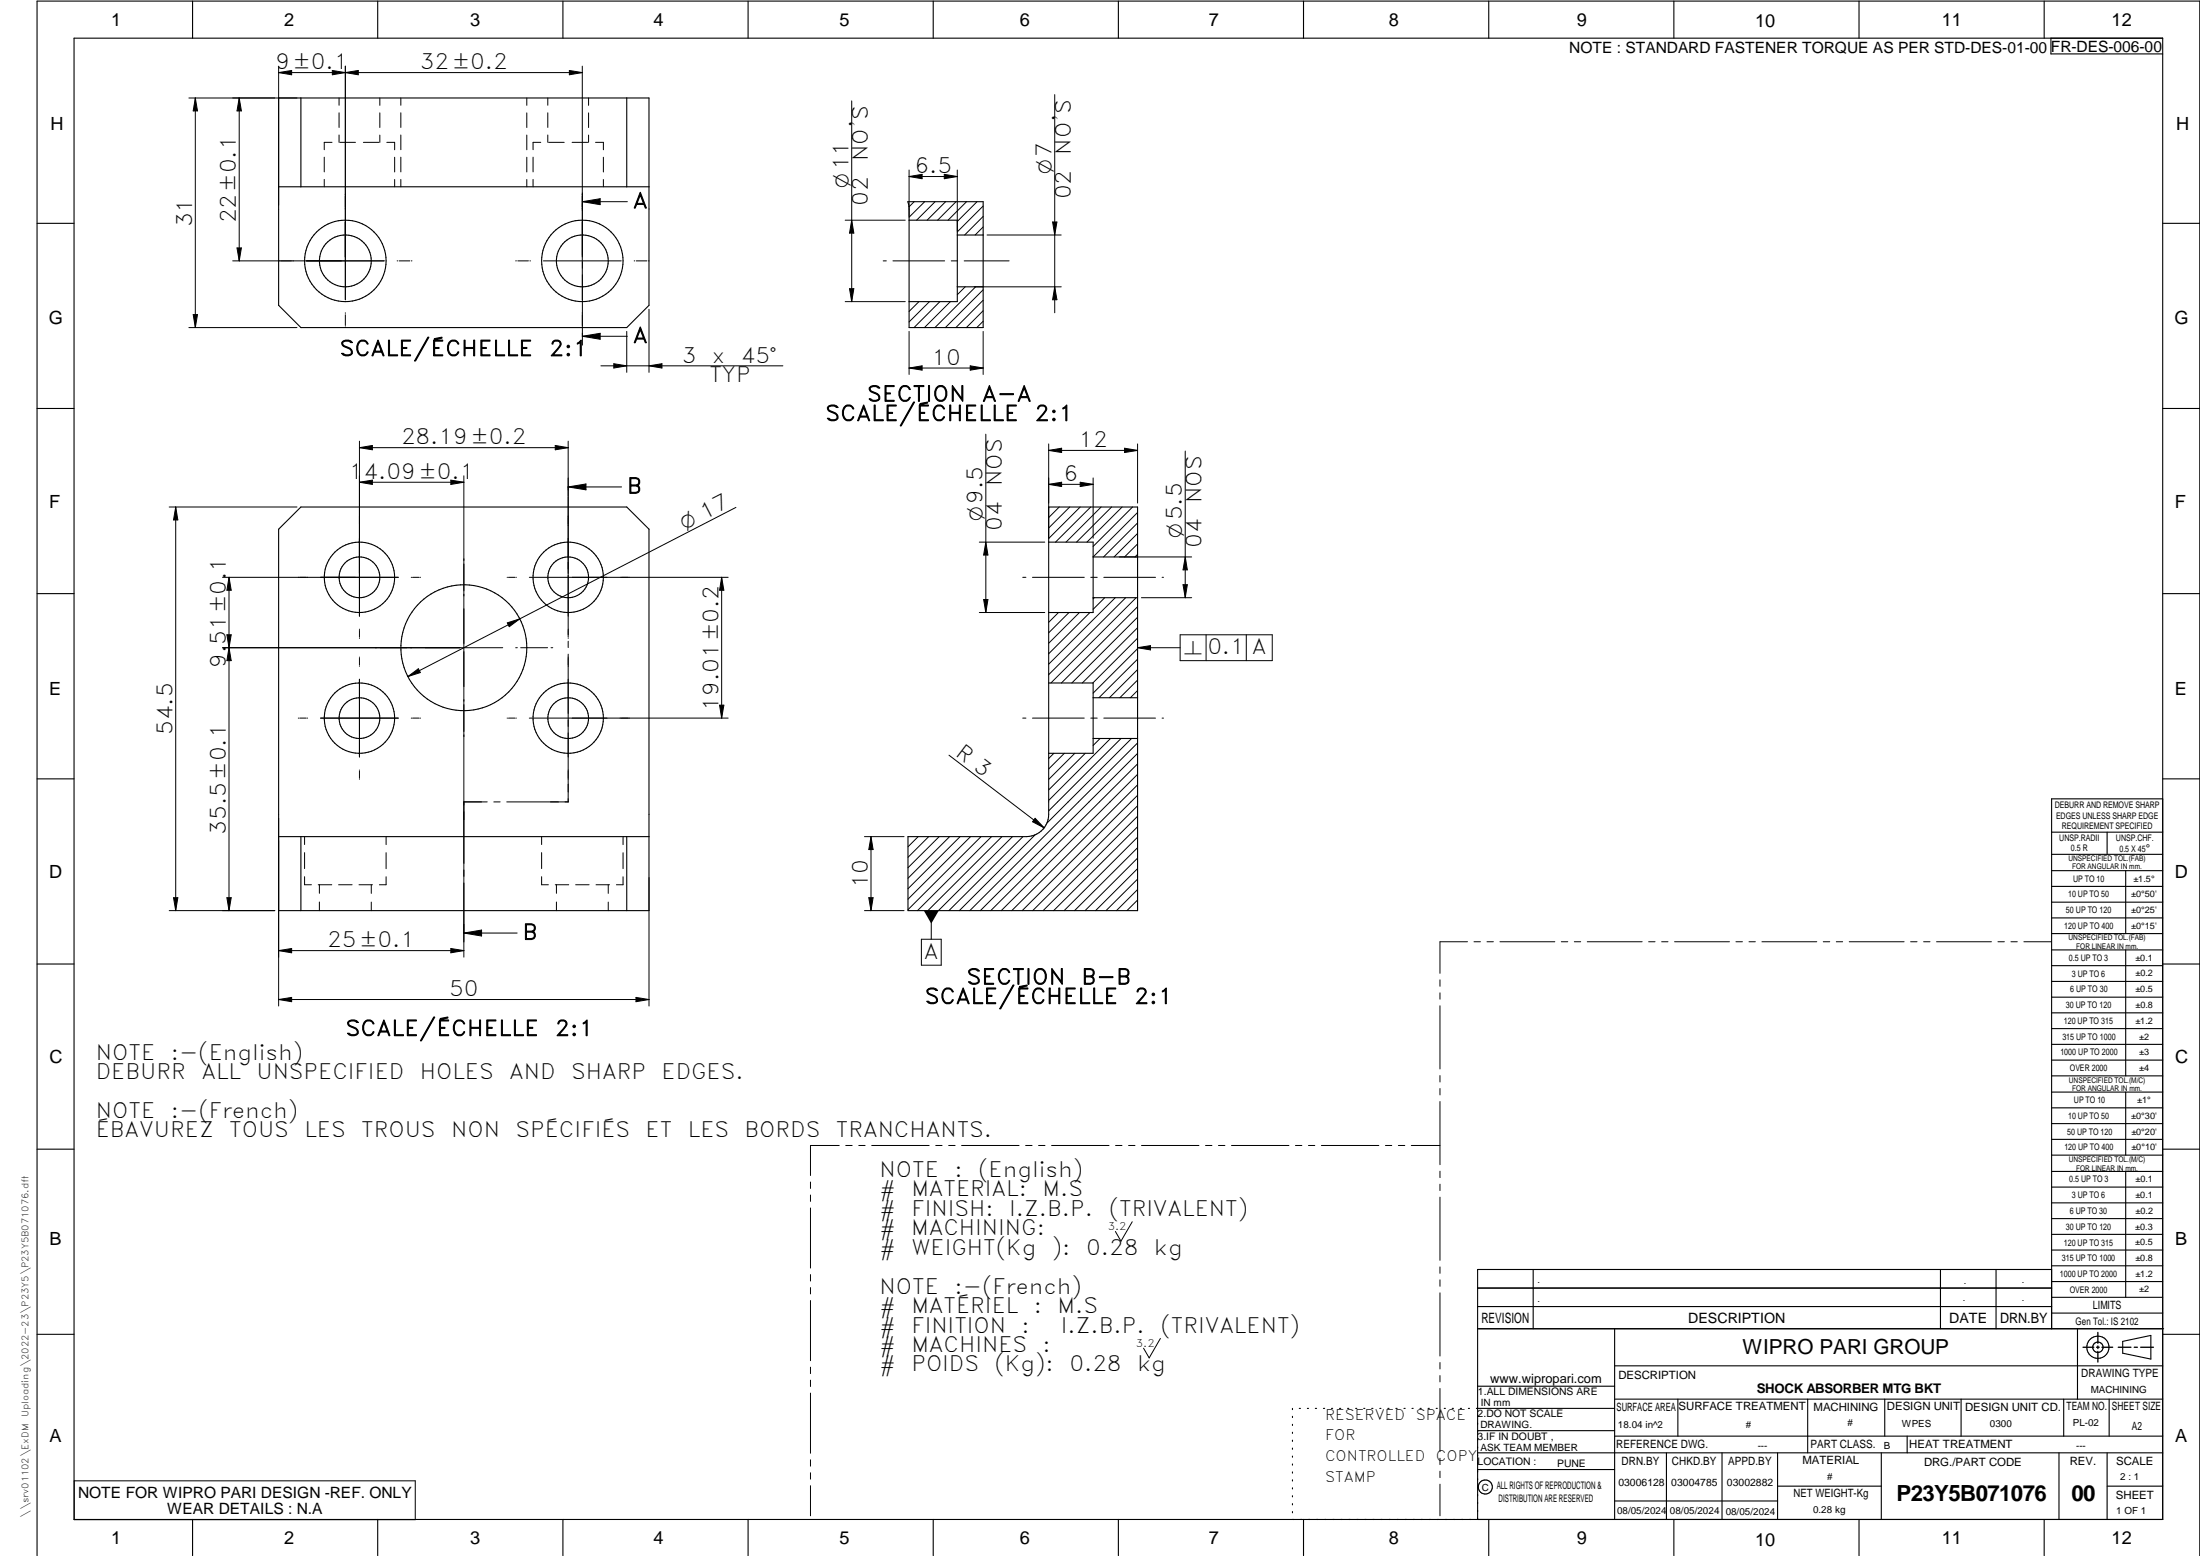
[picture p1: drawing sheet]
<svg xmlns="http://www.w3.org/2000/svg" width="594mm" height="420mm" viewBox="0 0 594 420" stroke-linecap="round" stroke-linejoin="round" font-family="sans-serif">
<g fill="none" stroke="#000" stroke-width=".3">
<path d="M20 10.3h564v400h-564zM52 .3v10M102 .3v10M152 .3v10M202 .3v10M252 .3v10M302 .3v10M352 .3v10M402 .3v10M452 .3v10M502 .3v10M552 .3v10"/>
<path d="M553.8 10.3v4.3h30.2M75.2 26.5h100.1v55.9l-6.1 6.1h-87.9l-6.1-6.1zM81.3 26.5v23.9M169.2 26.5v23.9M75.2 50.4h100.1M245.1 54.5h20.4v34h-20v-32zM245.5 59.5h13v21.9h-13M10 60.3h10M258.5 77.4h7M258.5 63.5h7M584 60.3h10M10 110.3h10"/>
<path d="M584 110.3h10M283.2 136.9h24v109h-62v-20h32a6 6 0 0 0 6-6zM75.2 142.9l6.1-6h87.9l6.1 6v103h-100.1zM283.2 146.4h12v19h-12M295.2 150.4h12M10 160.3h10M295.2 161.4h12M584 160.3h10M283.2 184.4h12v19h-12M295.2 188.4h12M295.2 199.4h12M10 210.3h10"/>
<path d="M584 215.7h-30v143.1M584 210.3h10M75.2 225.9h100.1M81.3 225.9v20M169.2 225.9v20M554 230.7h30M554 224.7h30M554 235.1h30M554 239.4h30M569 224.7v6M574 235.1v17M554 243.6h30"/>
<path d="M554 247.9h30M554 252.1h30M554 256.5h30M574 256.5v34M10 260.3h10M554 260.8h30M554 265h30M554 269.3h30M554 273.5h30M554 277.7h30M584 260.3h10M554 282h30"/>
<path d="M554 286.3h30M554 290.5h30M554 294.9h30M554 299.1h30M574 294.9v17M10 310.3h10M554 303.4h30M554 307.7h30M554 311.9h30M554 316.3h30M574 316.3v34M584 310.3h10"/>
<path d="M554 320.5h30M554 324.8h30M554 329.1h30M554 333.3h30M554 337.5h30M399 358.8h185.3M399 352.8h155M399 347.8h155M414 342.8v16M436 358.8v51.5M524 342.8v16M539 342.8v16"/>
<path d="M554 342.8h-155v67.5M554 341.8h30M554 346.1h30M554 350.3h30M554 354.6h30M561 358.8v19M10 360.3h10M399 374.3h37M436 368.8h148M436 377.8h148M453.1 377.8v10M488.1 377.8v14.5"/>
<path d="M508.9 377.8v10M529.6 377.8v10M557.3 377.8v10M569.5 377.8v10M573.2 362.2l7.6-1.6v6.4l-7.6-1.6zM584 360.3h10M349 380.3v.3M349 382.4v.4M349 384.6v.3M349 386.7v.4M349 388.9v.3M349 391v.4"/>
<path d="M349 393.2v.3M349 395.3v.3M349 397.4v.4M349 399.6v.3M350.9 380.3h.3M353 380.3h.3M355.2 380.3h.3M357.4 380.3h.3M359.6 380.3h.3M361.7 380.3h.3M363.9 380.3h.3M366.1 380.3h.3"/>
<path d="M368.3 380.3h.3M370.4 380.3h.3M372.6 380.3h.3M374.8 380.3h.3M376.9 380.3h.4M379.1 380.3h.3M381.3 380.3h.3M383.4 380.3h.4M385.6 380.3h.4M387.8 380.3h.3M390 380.3h.3M392.1 380.3h.4"/>
<path d="M394.3 380.3h.4M396.5 380.3h.3M399 396.8h37M399 392.3h185M399 386.3h37M436 387.8h148M436 380.3h-37.3M450 392.3v18M465 392.3v18M480 392.3v18M508 392.3v18M515 387.8v4.5"/>
<path d="M556 392.3v18M569 392.3v18M52 410.3v9.8M102 410.3v9.8M152 410.3v9.8M202 410.3v9.8M252 410.3v9.8M302 410.3v9.8M349 401.7v.4M349 403.9v.3M349 406v.4M349 408.2v.3"/>
<path d="M352 410.3v9.8M402 410.3v9.8M436 405.3h44M452 410.3v9.8M480 401.3h28M502 410.3v9.8M552 410.3v9.8M569 401.3h15M10 420.1v-419.8h584v419.8"/>
<circle cx="93.3" cy="70.5" r="7"/>
<circle cx="93.3" cy="70.4" r="11"/>
<circle cx="157.2" cy="70.5" r="7"/>
<circle cx="157.3" cy="70.4" r="11"/>
<circle cx="97.1" cy="155.9" r="5.5"/>
<circle cx="97.1" cy="155.9" r="9.5"/>
<circle cx="153.4" cy="155.9" r="5.5"/>
<circle cx="153.4" cy="155.9" r="9.5"/>
<circle cx="125.3" cy="174.9" r="17"/>
<circle cx="97.1" cy="193.9" r="5.5"/>
<circle cx="97.1" cy="193.9" r="9.5"/>
<circle cx="153.4" cy="193.9" r="5.5"/>
<circle cx="153.4" cy="193.9" r="9.5"/>
<circle cx="566.5" cy="363.8" r="1.4"/>
<circle cx="566.5" cy="363.8" r="3"/>
<circle cx="401.1" cy="401.5" r="1.91"/>
</g>
<g fill="none" stroke="#000" stroke-width=".27">
<path d="M75.2 19.6l3.6-.6v1.2zM75.2 17.9v37.5M75.2 19.6h82M89.7 19l3.6 .6-3.6 .6zM93.3 17.9v63M93.3 19.6l3.4-.6v1.2zM153.7 19l3.5 .6-3.5 .6zM157.2 17.9l.1 70.3M51 26.5h29.2M52.7 26.5l.6 3.5h-1.1zM52.7 26.5v62M64.6 26.5v43.9"/>
<path d="M64.6 26.5l.6 3.5h-1.2zM89.7 38.4h-2.1v2M91.6 26.5v1.9M91.6 30.5v3.9M91.6 36.4v2M91.8 38.4h4.2M98.1 38.4h4.2M102.6 26.5v1.9M102.6 30.5v3.9M102.6 36.5v1.9M104.5 38.4h2.1v2M108.2 26.5v1.9"/>
<path d="M108.2 30.5v3.9M108.2 36.4v4M142.3 26.5v1.9M142.3 30.5v3.9M142.3 36.5v3.9M146 38.4h-2.1v2M147.9 26.5v1.9M147.9 30.5v3.9M147.9 36.4v2M148.2 38.4h4.2M154.5 38.4h4.2M158.9 26.5v1.9"/>
<path d="M158.9 30.5v3.9M158.9 36.5v1.9M160.8 38.4h2.1v2M230 27.2v54.2M284.8 25.5v59M87.6 42.4v4M87.6 48.5v1.9M106.6 42.5v3.9M106.6 48.5v1.9M108.2 42.4v4M108.2 48.5v1.9M142.3 42.5v3.9"/>
<path d="M142.3 48.5v1.9M143.9 42.4v4M143.9 48.5v1.9M157.3 54.5l4.8-.8v1.6zM157.3 54.5h12.1M162.9 42.5v3.9M162.9 48.5v1.9M228.2 59.5h16.2M230 59.5l.6 3.4h-1.2zM245.5 47.7l3.5-.6v1.2zM245.5 45.9v12.5M245.5 47.7h13"/>
<path d="M246.9 54.5l-1.4 1.4M249.7 54.5l-4.2 4.2M252.5 54.5l-5 5M255 47.1l3.5 .6-3.5 .6zM255.3 54.5l-4.9 5M258.2 54.5l-5 5M258.5 45.9v16.5M261 54.5l-5 5M263.8 54.5l-5.3 5.3M265.5 55.6l-7 7M265.5 58.4l-5 5.1M284.2 59.9h1.2l-.6 3.6z"/>
<path d="M62.8 70.4h41M64 67h1.2l-.6 3.4zM107.2 70.4h.2M107.8 70.4h2.9M111.1 70.4h.1M139.2 70.4h.2M139.8 70.4h2.9M143.1 70.4h.1M146.7 70.4h21.1M171.3 70.4h.1M171.8 70.4h2.9M175.1 70.4h.2"/>
<path d="M229.4 78h1.2l-.6 3.4zM238.5 70.4h.8M241.1 70.4h14M256.9 70.4h1.7M260.4 70.4h12.1M260.6 77.4l-2.1 2.2M263.1 77.4h23.5M263.5 77.4l-11 11.1M265.5 78.3l-10.2 10.2M265.5 61.3l-2.2 2.2M266.5 63.5h20.1M284.8 77.4l.6 3.5h-1.2z"/>
<path d="M51 88.5h29.2M52.2 84.9h1.1l-.6 3.6zM93.3 84.5v.1M93.3 85v2.9M93.3 88.3v.2M157.2 88.3l.1 4.9M157.3 90.8h12.1M157.3 90.8l4.8-.8v1.6zM162.3 98.8h49.1M165.7 98.2l3.5 .6-3.5 .6zM169.2 89.5v11M175.3 98.8l3.4-.6v1.2z"/>
<path d="M175.3 83.5v17M228.2 81.4h16.2M245.5 99.4l3.5-.6v1.1zM245.5 89.5v11.6M245.5 99.4h20M248.2 81.4l-2.7 2.7M251 81.4l-5.5 5.5M253.8 81.4l-7 7.1M256.6 81.4l-7 7.1M262 98.8l3.5 .6-3.5 .5zM265.5 86.7l-1.7 1.8M265.5 83.9l-4.5 4.6"/>
<path d="M265.5 81.1l-7.4 7.4M265.5 89.5v11.6M97.1 119.1v47.3M153.4 119.1v52.9M266.2 117.2v48.2M283.2 119.9v25.4M307.2 119.9v15.9M45.7 136.9h34.5M47.4 136.9l.6 3.5h-1.1zM47.4 136.9v109M97.1 120.9l3.5-.6v1.2zM97.1 130.2l3.5-.6v1.2z"/>
<path d="M97.1 130.2h28.2M97.1 120.9h56.3M121.7 129.6l3.6 .6-3.6 .6zM125.3 128.5v129.9M149.9 120.3l3.5 .6-3.5 .6zM153.4 131.5l4.8-.8v1.6zM153.4 131.5h14.4M198.7 137l-58.4 30.1M283.2 121.6l3.5-.6v1.2zM283.2 130.8l3.5-.6v1.2zM283.2 121.6h24M283.2 130.8h12"/>
<path d="M283.2 136.9h.1M286 136.9l-2.8 2.9M288.9 136.9l-5.7 5.7M291.7 136.9l-8.5 8.5M291.7 130.2l3.5 .6-3.5 .6zM294.5 136.9l-9.5 9.5M295.2 129.1v16.2M297.3 136.9l-9.4 9.5M300.2 136.9l-9.5 9.5M303 136.9l-9.5 9.5M303.7 121l3.5 .6-3.5 .6zM305.8 136.9l-10.6 10.7"/>
<path d="M307.2 138.4l-12 12M320.1 121.8v39.6M61.8 155.9v90M61.8 155.9l.6 3.5h-1.1zM107.6 155.9h-47.5M111.1 155.9h.1M111.4 155.9h1.8M113.4 155.9h.2M136.9 155.9h.1M137.3 155.9h1.8M139.4 155.9h.1M142.9 155.9h53.7"/>
<path d="M194.9 155.9l.6 3.5h-1.2zM194.9 155.9v38M264.4 146.4h17.7M266.2 146.4l.6 3.5h-1.2zM276.2 155.9h.8M278.8 155.9h14M294.5 155.9h1.8M298.1 155.9h13.9M302.2 150.4h19.6M307.2 149.7l-.7 .7M307.2 146.9l-3.5 3.5M307.2 144l-6.4 6.4"/>
<path d="M307.2 141.2l-9.2 9.2M313.8 155.9h.4M319.5 157.9h1.1l-.5 3.5zM320.1 150.4l.5 3.5h-1.1zM61.3 171.4h1.1l-.6 3.5zM61.8 174.9l.6 3.5h-1.1zM97.1 169.9v.1M97.1 170.2v1.8M97.1 172.3v.1M97.1 177.4v.1M97.1 177.8v1.8M97.1 179.8v.1"/>
<path d="M135.8 174.9h-75.7M137 168.2l3.3-1.1-2.8 2.1zM139.2 174.9h.5M140.3 167.1l-30.2 15.6M140.6 174.9h7.3M148.8 174.9h.5M153.4 172.3v.1M153.4 173.1v1.8M153.4 176.6v39.9h-16.6M264.4 165.4h17.7M265.6 161.9h1.2l-.6 3.5zM285.8 165.4l-2.6 2.6"/>
<path d="M288.7 165.4l-5.5 5.5M291.5 165.4l-8.3 8.3M294.3 165.4l-11.1 11.1M295.5 161.4l-.3 .3M298.3 161.4l-3.1 3.1M301.2 161.4l-18 17.9M304 161.4l-20.8 20.8M306.8 161.4l-23 23M307.2 175.2l-12 12M307.2 178l-10.5 10.4M307.2 172.3l-12.1 12.1M307.2 169.5l-14.9 14.9"/>
<path d="M307.2 166.7l-17.8 17.7M307.2 163.8l-20.6 20.6M307.2 174.9h11.5M307.2 174.9l3.5-.6v1.2zM308.2 161.4h13.6M318.7 171.4h24.8v7h-24.8zM325.7 171.4v7M336.5 171.4v7M80.6 193.9h.1M80.9 193.9h1.8M83 193.9h.1M97.1 183.4v21"/>
<path d="M107.6 193.9h-21M110.1 182.7l2.9-2.1 .5 1zM111.1 193.9h.1M111.4 193.9h1.8M113.4 193.9h.2M136.9 193.9h.1M137.3 193.9h1.8M139.4 193.9h.1M142.9 193.9h53.7M194.3 190.4h1.2l-.6 3.5zM276.2 193.9h.8M278.8 193.9h14"/>
<path d="M294.5 193.9h1.8M297.1 199.4l-1.9 1.9M298.1 193.9h13.9M299.9 199.4l-16.7 16.7M302.7 199.4l-19.5 19.5M305.6 199.4l-22.9 22.9M307.2 186.5l-2 1.9M307.2 183.6l-4.8 4.8M307.2 180.8l-7.6 7.6M313.8 193.9h.4M97.1 207.9v.1M97.1 208.3v1.8"/>
<path d="M97.1 210.3v.1M125.3 216.5h6.3M133.3 216.5h1.8M256.3 203.9l25.7 19.6M284.6 203.4l-1.4 1.4M287.4 203.4l-4.2 4.2M290.2 203.4l-7 7.1M293.1 203.4l-9.9 9.9M307.2 214.8l-31.2 31.1M307.2 211.9l-34 34M307.2 209.1l-36.8 36.8M307.2 206.3l-39.7 39.6"/>
<path d="M307.2 203.4l-42.5 42.5M307.2 200.6l-45.3 45.3M307.2 217.6l-28.3 28.3M75.2 221v50.7M82.2 236.7v2.2h1.9M82.2 225.9v2.1M82.2 230.2v4.3M85.9 238.9h3.7M86.2 238.9v2.3M91.4 238.9h3.7M96.9 238.9h3.7M100.3 238.9v2.3"/>
<path d="M104.3 236.7v2.2h-1.9M104.3 225.9v2.2M104.3 230.3v4.3M146.3 236.7v2.2h1.8M146.3 225.9v2.1M146.3 230.2v4.3M149.9 238.9h3.7M150.3 238.9v2.3M155.4 238.9h3.7M160.9 238.9h3.7M164.2 238.9v2.3M168.2 236.7v2.2h-1.8"/>
<path d="M168.2 225.9v2.2M168.2 230.3v4.3M175.3 237v34.7M233.4 225.9h10.7M235.2 225.9v20M235.2 225.9l.6 3.5h-1.2zM247.9 225.9l-2.7 2.8M250.8 225.9l-5.6 5.6M253.6 225.9l-8.4 8.4M256.4 225.9l-11.2 11.3M259.3 225.9l-14.1 14.1M262.1 225.9l-16.9 16.9"/>
<path d="M264.9 225.9l-19.7 19.7M267.8 225.9l-20.1 20M270.6 225.9l-20 20M273.4 225.9l-20 20M276.2 225.9l-20 20M279.5 221l2.5 2.5-3.2-1.6zM279.5 225.4l-20.4 20.5M307.2 237.4l-8.5 8.5M307.2 234.5l-11.4 11.4M307.2 231.7l-14.2 14.2M307.2 228.9l-17 17M307.2 226.1l-19.8 19.8"/>
<path d="M307.2 223.2l-22.7 22.7M307.2 220.4l-25.5 25.5M45.7 245.9h28.5M46.9 242.4h1.1l-.6 3.5zM61.3 242.4h1.1l-.6 3.5zM75.2 256.7l3.6-.6v1.2zM75.2 256.7h50.1M86.2 243.6v2.3M100.3 243.6v2.3M121.7 256.1l3.6 .6-3.6 .6zM125.3 251.9h14.4M125.3 251.9l4.7-.8v1.7z"/>
<path d="M150.3 243.6v2.3M164.2 243.6v2.3M233.4 245.9h10.7M234.6 242.4h1.2l-.6 3.5zM248.8 253.6h5.4v7h-5.4zM251.5 245.9v7.7M307.2 245.9h-.1M307.2 243l-2.9 2.9M307.2 240.2l-5.7 5.7M396.3 254.3h-7.5v8.5M398 254.3h1.8M401.5 254.3h1.8"/>
<path d="M405 254.3h14.9M421.6 254.3h1.7M425.1 254.3h1.7M428.6 254.3h14.8M445.2 254.3h1.7M448.7 254.3h1.7M452.2 254.3h14.8M468.8 254.3h1.7M472.3 254.3h1.7M475.8 254.3h14.8M492.4 254.3h1.7M495.9 254.3h1.7"/>
<path d="M499.4 254.3h14.8M515.9 254.3h1.8M519.4 254.3h1.8M522.9 254.3h14.9M539.5 254.3h1.7M543 254.3h1.7M546.5 254.3h7.4M75.2 269.9l3.6-.6v1.2zM75.2 269.9h100.1M171.7 269.3l3.6 .6-3.6 .6zM388.8 264.6v1.7M388.8 268.1v1.7"/>
<path d="M388.8 271.6v17M388.8 290.4v1.8M388.8 293.9v1.8M388.8 297.4v17.1M218.9 319.2v1.7M226.6 309.3h-7.7v8.1M228.4 309.3h1.7M231.9 309.3h1.7M235.4 309.3h15.5M252.7 309.3h1.7M256.2 309.3h1.7M259.7 309.3h15.5"/>
<path d="M277 309.3h1.7M280.5 309.3h1.7M284 309.3h15.5M301.2 309.3h1.8M304.8 309.3h1.7M308.2 309.3h15.6M325.5 309.3h1.8M329 309.3h1.8M332.5 309.3h15.6M349.8 309.3h1.8M353.3 309.3h1.7M356.8 309.3h15.5"/>
<path d="M374.1 309.3h1.7M377.6 309.3h1.7M381.1 309.3h7.7M388.8 316.3v1.7M388.8 319.8v1.7M218.9 322.7v1.7M218.9 326.2v16.2M305.7 329.9l-3 5.3-1.5-2.7M388.8 323.3v17M218.9 344.2v1.7M218.9 347.7v1.7M218.9 351.2v16.2"/>
<path d="M388.8 342.1v1.7M388.8 345.6v1.7M388.8 349.1v17.1M218.9 369.2v1.7M218.9 372.7v1.7M218.9 376.2v16.2M313.3 361.4l-3 5.3-1.5-2.7M388.8 367.9v1.8M388.8 371.4v1.7M388.8 374.9v17.1M20 399.9h92.1v10.5h-92.1zM218.9 394.2v1.7"/>
<path d="M218.9 397.7v1.7M388.8 393.8v1.7M388.8 397.3v1.7M218.9 401.2v8.1M388.8 400.8v8.5"/>
</g>
<path d="M566.5 359.8v2.9M562.5 363.8h2.9M566.1 363.8h.8M566.5 363.5v.7M566.5 364.9v2.9M567.6 363.8h2.9M572 363.8h3.4M576.3 363.8h.9M578.1 363.8h3.4" fill="none" stroke="#000" stroke-width=".36"/>
<g fill="#000">
<path d="M75.2 19.6l3.6-.6v1.2zM89.7 19l3.6 .6-3.6 .6zM93.3 19.6l3.4-.6v1.2zM153.7 19l3.5 .6-3.5 .6zM52.7 26.5l.6 3.5h-1.1zM64.6 26.5l.6 3.5h-1.2zM157.3 54.5l4.8-.8v1.6zM245.5 47.7l3.5-.6v1.2zM255 47.1l3.5 .6-3.5 .6zM284.2 59.9h1.2l-.6 3.6zM64 67h1.2l-.6 3.4zM230 59.5l.6 3.4h-1.2z"/>
<path d="M229.4 78h1.2l-.6 3.4zM52.2 84.9h1.1l-.6 3.6zM157.3 90.8l4.8-.8v1.6zM165.7 98.2l3.5 .6-3.5 .6zM175.3 98.8l3.4-.6v1.2zM245.5 99.4l3.5-.6v1.1zM262 98.8l3.5 .6-3.5 .5zM284.8 77.4l.6 3.5h-1.2zM97.1 130.2l3.5-.6v1.2zM97.1 120.9l3.5-.6v1.2zM121.7 129.6l3.6 .6-3.6 .6zM149.9 120.3l3.5 .6-3.5 .6z"/>
<path d="M153.4 131.5l4.8-.8v1.6zM283.2 121.6l3.5-.6v1.2zM283.2 130.8l3.5-.6v1.2zM291.7 130.2l3.5 .6-3.5 .6zM303.7 121l3.5 .6-3.5 .6zM47.4 136.9l.6 3.5h-1.1zM61.8 155.9l.6 3.5h-1.1zM194.9 155.9l.6 3.5h-1.2zM266.2 146.4l.6 3.5h-1.2zM319.5 157.9h1.1l-.5 3.5zM320.1 150.4l.5 3.5h-1.1zM61.8 174.9l.6 3.5h-1.1z"/>
<path d="M61.3 171.4h1.1l-.6 3.5zM137 168.2l3.3-1.1-2.8 2.1zM265.6 161.9h1.2l-.6 3.5zM307.2 174.9l3.5-.6v1.2zM110.1 182.7l2.9-2.1 .5 1zM194.3 190.4h1.2l-.6 3.5zM235.2 225.9l.6 3.5h-1.2zM279.5 221l2.5 2.5-3.2-1.6zM46.9 242.4h1.1l-.6 3.5zM61.3 242.4h1.1l-.6 3.5zM75.2 256.7l3.6-.6v1.2zM121.7 256.1l3.6 .6-3.6 .6z"/>
<path d="M125.3 251.9l4.7-.8v1.7zM234.6 242.4h1.2l-.6 3.5zM249.5 245.9h4l-2 3.5zM75.2 269.9l3.6-.6v1.2zM171.7 269.3l3.6 .6-3.6 .6z"/>
</g>
<g font-size="6">
<text x="512.1" y="405.2">P23Y5B071076</text>
<text x="559.4" y="405.2">00</text>
</g>
<g font-size="5.7">
<text x="74.4" y="18.7">9±0.1</text>
<text x="113.4" y="18.7">32±0.2</text>
<text x="289.2" y="41.8" transform="rotate(-90 289.2 41.8)">NO'S</text>
<text x="234.4" y="43.5" transform="rotate(-90 234.4 43.5)">NO'S</text>
<text x="246.9" y="46.8">6.5</text>
<text x="289.2" y="53.9" transform="rotate(-90 289.2 53.9)">02</text>
<text x="170.9" y="56.2">A</text>
<text x="234.4" y="55.6" transform="rotate(-90 234.4 55.6)">02</text>
<text x="51.9" y="61.4" transform="rotate(-90 51.9 61.4)">31</text>
<text x="63.7" y="60.3" transform="rotate(-90 63.7 60.3)">22±0.1</text>
<text x="170.9" y="92.6">A</text>
<text x="91.7" y="96.1">SCALE/ÉCHELLE</text>
<text x="148.3" y="96.1">2:1</text>
<text x="184.1" y="97.9">3</text>
<text x="192.2" y="97.9">x</text>
<text x="200" y="97.9">45°</text>
<text x="251.5" y="98.5">10</text>
<text x="191.6" y="103.2">TYP</text>
<text x="222.9" y="113.6">SCALE/ÉCHELLE</text>
<text x="234.1" y="108.4">SECTION</text>
<text x="265.2" y="108.4">A-A</text>
<text x="279.4" y="113.6">2:1</text>
<text x="108.3" y="120">28.19±0.2</text>
<text x="291.2" y="120.8">12</text>
<text x="94.2" y="129.3">14.09±0.1</text>
<text x="270.6" y="131.2" transform="rotate(-90 270.6 131.2)">NOS</text>
<text x="287.2" y="129.9">6</text>
<text x="169.3" y="133.2">B</text>
<text x="324.4" y="135.8" transform="rotate(-90 324.4 135.8)">NOS</text>
<text x="270.6" y="143.3" transform="rotate(-90 270.6 143.3)">04</text>
<text x="324.4" y="147.9" transform="rotate(-90 324.4 147.9)">04</text>
<text x="326" y="176.7">0.1 A</text>
<text x="61" y="180.4" transform="rotate(-90 61 180.4)">9.51±0.1</text>
<text x="194" y="191.9" transform="rotate(-90 194 191.9)">19.01±0.2</text>
<text x="46.6" y="198.5" transform="rotate(-90 46.6 198.5)">54.5</text>
<text x="257.8" y="204" transform="rotate(37 257.8 204)">R 3</text>
<text x="61" y="225.4" transform="rotate(-90 61 225.4)">35.5±0.1</text>
<text x="234.3" y="239.9" transform="rotate(-90 234.3 239.9)">10</text>
<text x="88.4" y="255.8">25±0.1</text>
<text x="141.1" y="253.7">B</text>
<text x="249.5" y="258.9">A</text>
<text x="121.3" y="269">50</text>
<text x="261" y="265.8">SECTION</text>
<text x="292" y="265.8">B-B</text>
<text x="249.7" y="271">SCALE/ÉCHELLE</text>
<text x="306.3" y="271">2:1</text>
<text x="93.3" y="279.7">SCALE/ÉCHELLE</text>
<text x="149.9" y="279.7">2:1</text>
<text x="25.9" y="286.1">NOTE</text>
<text x="46.1" y="286.1">:-(English)</text>
<text x="25.9" y="291.4">DEBURR</text>
<text x="54.4" y="291.4">ALL</text>
<text x="69.2" y="291.4">UNSPECIFIED</text>
<text x="113.4" y="291.4">HOLES</text>
<text x="137.5" y="291.4">AND</text>
<text x="154.2" y="291.4">SHARP</text>
<text x="178.6" y="291.4">EDGES.</text>
<text x="25.9" y="301.9">NOTE</text>
<text x="46.1" y="301.9">:-(French)</text>
<text x="25.9" y="307.1">ÉBAVUREZ</text>
<text x="61.9" y="307.1">TOUS</text>
<text x="82.2" y="307.1">LES</text>
<text x="97.5" y="307.1">TROUS</text>
<text x="121.8" y="307.1">NON</text>
<text x="139.2" y="307.1">SPÉCIFIÉS</text>
<text x="174.3" y="307.1">ET</text>
<text x="185.7" y="307.1">LES</text>
<text x="201.1" y="307.1">BORDS</text>
<text x="225.7" y="307.1">TRANCHANTS.</text>
<text x="237.5" y="317.8">NOTE</text>
<text x="257.7" y="317.8">:</text>
<text x="264.2" y="317.8">(English)</text>
<text x="237.5" y="323.1">#</text>
<text x="246.1" y="323.1">MATERIAL:</text>
<text x="281.5" y="323.1">M.S</text>
<text x="237.5" y="328.3">#</text>
<text x="246.1" y="328.3">FINISH:</text>
<text x="272.5" y="328.3">I.Z.B.P.</text>
<text x="299.4" y="328.3">(TRIVALENT)</text>
<text x="237.5" y="333.6">#</text>
<text x="246.1" y="333.6">MACHINING:</text>
<text x="237.5" y="338.8">#</text>
<text x="246.1" y="338.8">WEIGHT(Kg</text>
<text x="284" y="338.8">):</text>
<text x="293.3" y="338.8">0.28</text>
<text x="311.6" y="338.8">kg</text>
<text x="237.5" y="349.3">NOTE</text>
<text x="257.7" y="349.3">:-(French)</text>
<text x="237.5" y="354.6">#</text>
<text x="237.5" y="359.8">#</text>
<text x="246.1" y="354.6">MATÉRIEL</text>
<text x="246.1" y="359.8">FINITION</text>
<text x="275.9" y="359.8">:</text>
<text x="279.2" y="354.6">:</text>
<text x="285.6" y="354.6">M.S</text>
<text x="286.5" y="359.8">I.Z.B.P.</text>
<text x="313.4" y="359.8">(TRIVALENT)</text>
<text x="237.5" y="365.1">#</text>
<text x="246.1" y="365.1">MACHINES</text>
<text x="281.6" y="365.1">:</text>
<text x="237.5" y="370.3">#</text>
<text x="246.1" y="370.3">POIDS</text>
<text x="268.6" y="370.3">(Kg):</text>
<text x="288.8" y="370.3">0.28</text>
<text x="307.1" y="370.3">kg</text>
</g>
<text font-size="5.6" x="470.5" y="365.5">WIPRO PARI GROUP</text>
<g font-size="5.4">
<text x="283.9" y="47" transform="rotate(-90 283.9 47)">O7</text>
<text x="229.1" y="50.7" transform="rotate(-90 229.1 50.7)">O11</text>
<text x="184.8" y="143.2" transform="rotate(-27 184.8 143.2)">O 17</text>
<text x="265.3" y="140.7" transform="rotate(-90 265.3 140.7)">O9.5</text>
<text x="319.2" y="145.2" transform="rotate(-90 319.2 145.2)">O5.5</text>
<text x="319.8" y="176.7">n</text>
</g>
<g font-size="4.9">
<text x="30" y="7">1</text>
<text x="76.7" y="7">2</text>
<text x="127" y="7">3</text>
<text x="176.5" y="7">4</text>
<text x="226.7" y="7">5</text>
<text x="275.4" y="7">6</text>
<text x="326.4" y="7">7</text>
<text x="375" y="7">8</text>
<text x="425.8" y="7">9</text>
<text x="473.9" y="7.4">10</text>
<text x="524.3" y="7">11</text>
<text x="570.2" y="7">12</text>
<text x="13.6" y="35.2">H</text>
<text x="587.6" y="35.2">H</text>
<text x="13.2" y="87.5">G</text>
<text x="587.2" y="87.5">G</text>
<text x="13.3" y="137.1">F</text>
<text x="587.3" y="137.1">F</text>
<text x="13.3" y="187.6">E</text>
<text x="587.3" y="187.6">E</text>
<text x="13.3" y="237">D</text>
<text x="587.3" y="237">D</text>
<text x="13.4" y="287.1">C</text>
<text x="587.4" y="287.1">C</text>
<text x="13.4" y="336.3">B</text>
<text x="587.4" y="336.3">B</text>
<text x="13.4" y="389.3">A</text>
<text x="587.4" y="389.3">A</text>
<text x="30" y="417">1</text>
<text x="76.7" y="417">2</text>
<text x="127" y="417">3</text>
<text x="176.5" y="417">4</text>
<text x="226.7" y="417">5</text>
<text x="275.4" y="417">6</text>
<text x="326.4" y="417">7</text>
<text x="375" y="417">8</text>
<text x="425.8" y="417">9</text>
<text x="473.9" y="417.4">10</text>
<text x="524.3" y="417">11</text>
<text x="570.2" y="417">12</text>
</g>
<g font-size="4.2">
<text x="423.7" y="14.3">NOTE : STANDARD FASTENER TORQUE AS PER STD-DES-01-00</text>
<text x="553.8" y="14">FR-DES-006-00</text>
<text x="21.1" y="404.4">NOTE FOR WIPRO PARI DESIGN -REF. ONLY</text>
<text x="45.1" y="408.9">WEAR DETAILS : N.A</text>
</g>
<g font-size="3.9">
<text x="357.8" y="383.4">RESERVED</text>
<text x="382.3" y="383.4">SPACE</text>
<text x="357.8" y="388.9">FOR</text>
<text x="357.8" y="394.5">CONTROLLED</text>
<text x="387.8" y="394.5">COPY</text>
<text x="357.8" y="400.1">STAMP</text>
</g>
<g font-size="3.8">
<text x="400.1" y="357.1">REVISION</text>
<text x="455.9" y="357.1">DESCRIPTION</text>
<text x="526.4" y="357.1">DATE</text>
<text x="540.1" y="357.1">DRN.BY</text>
</g>
<text font-size="3.6" x="474.4" y="376.2">SHOCK ABSORBER MTG BKT</text>
<text font-size="3.5" x="402.4" y="373.3">www.wipropari.com</text>
<g font-size="3.1">
<text x="565.2" y="353.5">LIMITS</text>
<text x="562" y="371.7">DRAWING TYPE</text>
<text x="437" y="372.3">DESCRIPTION</text>
<text x="436.5" y="380.9">SURFACE AREA</text>
<text x="453.3" y="380.9">SURFACE TREATMENT</text>
<text x="489.7" y="380.9">MACHINING</text>
<text x="509.5" y="380.9">DESIGN UNIT</text>
<text x="530.6" y="380.9">DESIGN UNIT CD.</text>
<text x="558" y="380.7">TEAM NO.</text>
<text x="570.3" y="380.7">SHEET SIZE</text>
<text x="575.6" y="386.1">A2</text>
<text x="436.4" y="391.1">REFERENCE DWG.</text>
<text x="437.9" y="395.5">DRN.BY</text>
<text x="451.5" y="395.5">CHKD.BY</text>
<text x="466.6" y="395.5">APPD.BY</text>
<text x="486.7" y="395.4">MATERIAL</text>
<text x="488.9" y="391">PART CLASS.</text>
<text x="515.6" y="391">HEAT TREATMENT</text>
<text x="519.6" y="395.9">DRG./PART CODE</text>
<text x="558.9" y="395.6">REV.</text>
<text x="571.4" y="395.6">SCALE</text>
<text x="484.3" y="404.3">NET WEIGHT-Kg</text>
<text x="571.4" y="404.7">SHEET</text>
</g>
<text font-size="3" x="579.5" y="230.1">°</text>
<g font-size="2.8">
<text x="299.1" y="332.1">3.2</text>
<text x="560.5" y="357.7">Gen Tol.: IS 2102</text>
<text x="306.7" y="363.6">3.2</text>
<text x="399.1" y="376.7">1.ALL DIMENSIONS ARE</text>
<text x="399" y="382.7">2.DO NOT SCALE</text>
<text x="399" y="388.7">3.IF IN DOUBT ,</text>
<text x="399" y="395.5">LOCATION :</text>
<text x="420.5" y="396">PUNE</text>
<text x="437" y="401.3">03006128</text>
<text x="451.3" y="401.2">03004785</text>
<text x="466.3" y="401.3">03002882</text>
<text x="404.2" y="402">ALL RIGHTS OF REPRODUCTION &amp;</text>
<text x="404.7" y="405.4">DISTRIBUTION ARE RESERVED</text>
</g>
<g font-size="2.7">
<text x="564.6" y="376.2">MACHINING</text>
<text x="399.9" y="379.7">IN mm</text>
<text x="399.8" y="385.7">DRAWING.</text>
<text x="436.9" y="385.5">18.04 in^2</text>
<text x="471.4" y="385.6">#</text>
<text x="498.9" y="385.1">#</text>
<text x="513.6" y="385.3">WPES</text>
<text x="537.3" y="385.2">0300</text>
<text x="559.7" y="385.2">PL-02</text>
<text x="399.8" y="391.8">ASK TEAM MEMBER</text>
<text x="474.7" y="391.2">---</text>
<text x="508.7" y="391.2">B</text>
<text x="560.7" y="391.2">---</text>
<text x="493.4" y="399.6">#</text>
<text x="572.5" y="399.8">2 : 1</text>
<text x="400.1" y="402.5">C</text>
<text x="436.7" y="408.7">08/05/2024</text>
<text x="450.9" y="408.8">08/05/2024</text>
<text x="466" y="409">08/05/2024</text>
<text x="489.6" y="408.5">0.28 kg</text>
<text x="571.5" y="408.7">1 OF 1</text>
</g>
<g font-size="2.5">
<text x="559.2" y="229.9">0.5 R</text>
<text x="572.3" y="230.1">0.5 X 45</text>
<text x="559.4" y="323.5">3 UP TO 6</text>
<text x="558.9" y="327.8">6 UP TO 30</text>
<text x="557.8" y="332">30 UP TO 120</text>
<text x="415.2" y="346.4">.</text>
<text x="530.3" y="346.6">.</text>
<text x="545.9" y="346.4">.</text>
<text x="415.2" y="351.5">.</text>
<text x="530.1" y="351.3">.</text>
<text x="545.9" y="351.4">.</text>
</g>
<g font-size="2.4">
<text x="554.9" y="218.3">DEBURR AND REMOVE SHARP</text>
<text x="555.2" y="221.1">EDGES UNLESS SHARP EDGE</text>
<text x="556.1" y="227.2">UNSP.RADII</text>
<text x="556.8" y="223.8">REQUIREMENT SPECIFIED</text>
<text x="571.4" y="227">UNSP.CHF.</text>
<text x="559.8" y="238">UP TO 10</text>
<text x="576.1" y="238.1">±1.5°</text>
<text x="558.5" y="242.3">10 UP TO 50</text>
<text x="575.5" y="242.3">±0°50'</text>
<text x="557.4" y="250.8">120 UP TO 400</text>
<text x="557.9" y="246.5">50 UP TO 120</text>
<text x="575.5" y="250.8">±0°15'</text>
<text x="575.5" y="246.6">±0°25'</text>
<text x="558.7" y="259.4">0.5 UP TO 3</text>
<text x="559.5" y="263.7">3 UP TO 6</text>
<text x="576.6" y="259.4">±0.1</text>
<text x="576.6" y="263.7">±0.2</text>
<text x="559" y="268">6 UP TO 30</text>
<text x="576.6" y="268">±0.5</text>
<text x="557.9" y="272.2">30 UP TO 120</text>
<text x="576.6" y="272.2">±0.8</text>
<text x="556.9" y="280.7">315 UP TO 1000</text>
<text x="557.3" y="276.5">120 UP TO 315</text>
<text x="576.6" y="276.5">±1.2</text>
<text x="577.7" y="280.7">±2</text>
<text x="556.4" y="284.9">1000 UP TO 2000</text>
<text x="577.6" y="285">±3</text>
<text x="558.9" y="289.2">OVER 2000</text>
<text x="577.7" y="289.3">±4</text>
<text x="560" y="297.9">UP TO 10</text>
<text x="577.1" y="297.9">±1°</text>
<text x="558.5" y="302.1">10 UP TO 50</text>
<text x="575.5" y="302.2">±0°30'</text>
<text x="557.5" y="310.6">120 UP TO 400</text>
<text x="558.2" y="306.4">50 UP TO 120</text>
<text x="575.5" y="310.6">±0°10'</text>
<text x="575.5" y="306.4">±0°20'</text>
<text x="558.8" y="319.2">0.5 UP TO 3</text>
<text x="576.6" y="323.5">±0.1</text>
<text x="576.6" y="319.3">±0.1</text>
<text x="576.7" y="327.8">±0.2</text>
<text x="576.6" y="332">±0.3</text>
<text x="556.8" y="340.6">315 UP TO 1000</text>
<text x="557.3" y="336.3">120 UP TO 315</text>
<text x="576.6" y="336.3">±0.5</text>
<text x="576.6" y="340.6">±0.8</text>
<text x="556.2" y="344.8">1000 UP TO 2000</text>
<text x="576.6" y="344.8">±1.2</text>
<text x="558.9" y="349">OVER 2000</text>
<text x="577.7" y="349">±2</text>
<text x="7.7" y="382.7" transform="rotate(-90 7.7 382.7)">Uploading\2022-23\P23Y5\P23Y5B071076.dft</text>
<text x="7.7" y="409.9" transform="rotate(-90 7.7 409.9)">\\srv01102\ExDM</text>
</g>
<g font-size="2.1">
<text x="558.6" y="232.4">UNSPECIFIED TOL.(FAB)</text>
<text x="559.5" y="234.8">FOR ANGULAR IN mm.</text>
<text x="558.6" y="254">UNSPECIFIED TOL.(FAB)</text>
<text x="560.7" y="256.3">FOR LINEAR IN mm.</text>
<text x="558.7" y="292.4">UNSPECIFIED TOL.(M/C)</text>
<text x="559.6" y="294.7">FOR ANGULAR IN mm.</text>
<text x="558.7" y="313.8">UNSPECIFIED TOL.(M/C)</text>
<text x="560.6" y="316.2">FOR LINEAR IN mm.</text>
</g>
</svg>
